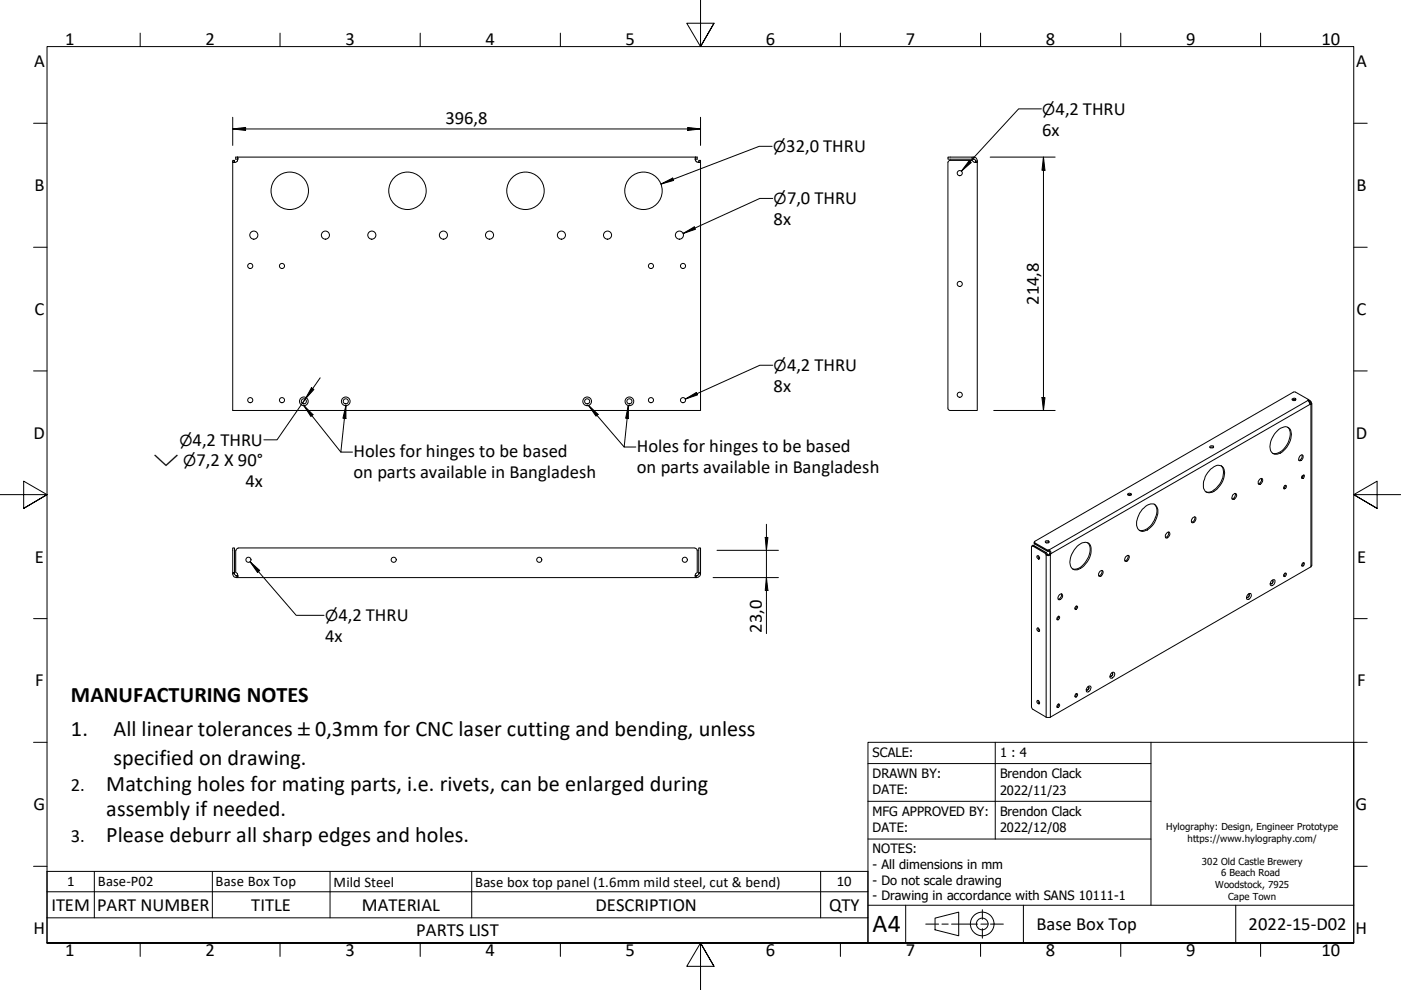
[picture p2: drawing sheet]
<svg xmlns="http://www.w3.org/2000/svg" width="297mm" height="210mm" viewBox="0 0 297 210" stroke-linecap="round" stroke-linejoin="round" font-family="sans-serif">
<!-- layer: Visible (Hylo) -->
<g fill="none" stroke="#000" stroke-width=".21">
<path d="M49.3 34.3a.53 .53 0 0 0 .8 0M49.3 34.3v52.7h99.2v-52.7v.2l-.8-.2M49.3 34h.4v.3h-.4zM49.7 34.3l.1 .2M50.3 34.1l-.2 .2M50.4 33.8h.1M50.4 33.8v-.5l.1 .1-.1 .7M50.4 33.8h-.4v-.5h97.8v.5h-.3M147.4 33.8h.1M147.5 33.8v-.5l-.1 .1 .1 .7M147.5 34.1l.2 .2M148.1 34.3v.2"/>
<path d="M148.1 34h.4v.3h-.4zM201 33.3h5.1v.5h-5.1zM206.1 34h-4.6l-.5 .2v.3v52M206.1 33.3h.3M206.1 33.8h.3M206.1 34l.3 .3M206.4 34.3a.53 .53 0 0 0 .8 0v52.7h-5.7h-.3l-.2-.4M206.4 33.3v.5M206.4 33.8h.3l.1 .3M206.4 33.3a.76 .76 0 0 1 .8 .8M206.8 34.1h.4M206.8 34.1v.2h.4v-.2"/>
<path d="M206.8 34.3v.2M256.5 94.9l.4-.1 .3 .1M256.6 94.6l.7 .1a.43 .43 0 0 1-.4 .3 .43 .43 0 0 1-.4-.3zM256.7 99.5l.3-.3a1.45 1.45 0 0 1 1.7-.5 1.45 1.45 0 0 1 1 1.5 4.7 4.7 0 0 1-3 4.2 1.23 1.23 0 0 1-1.6-1.5 4.6 4.6 0 0 1 1.6-3.4zM258.9 98.7a2.94 2.94 0 0 1 0 3.4 3.7 3.7 0 0 1-2.9 2.3l-.3-.2M270.5 91.7l.3-.4a1.76 1.76 0 0 1 2.8-.3 4.4 4.4 0 0 1-2.8 5.3 1.37 1.37 0 0 1-1.6-1.6l.3-1.3zM273 90.6a2.45 2.45 0 0 1 .2 2.9 3.4 3.4 0 0 1-3.4 2.6M273.9 84.6a.4 .4 0 0 1 .5-.2 .4 .4 0 0 1 .3 .4l-.4 .1zM274 84.8l.3-.1 .4 .1M274.6 84.7v.2M275.7 96.6l.3-.2a.7 .7 0 0 1 .2 .9 .7 .7 0 0 1-.8 .3l-.1-.3zM276 96.4a.93 .93 0 0 1-.6 1.2"/>
<path d="M277.6 85.1l.1 .2M277.7 85.3v.3M277.7 84.9l.2 .3M277.8 85.7l-.4-1 .3 .2-.1 .2-.2-.2v-.2l-2.7-1.5-.4-.1-55 31.7 .1 .3 2.7 1.5v.3l-2.7-1.5-.1-.4M277.8 85.7l.1 .1M277.9 85.2a.3 .3 0 0 1 .2 .3 .3 .3 0 0 1-.2 .3M277.9 85.2l-.2 .1M278.1 85.6v34.3l-.2 .3-55.3 31.9h-.8l-2.9-1.8-.2-.4v-34l.2-.2 2.7 1.6 .3-.1-2.8-1.6-.3 .1M50 116.7v4.7M50.5 116.2h96.8M50.5 116.2l-.4 .3-.1 .2M147.4 116.2l.4 .3v.2"/>
<path d="M147.8 116.7v4.7a.71 .71 0 0 0-.3 1.1v-.5M148.1 116.2h.4v5.2h-.4zM219.9 117.8a.48 .48 0 0 1 .4 .3 .48 .48 0 0 1 0 .5l-.5-.5zM220.1 117.8v.3l.3 .3M221.6 117.3l.2 .3M221.7 115l.2-.1 .5 .1M221.7 114.7l.7 .1a.39 .39 0 0 1-.4 .4 .39 .39 0 0 1-.3-.5zM221.8 117.6a.61 .61 0 0 0 .9 0M221.9 117.2l.2 .3M222.1 117.5l.1 .1 .3-.1M222.1 116.9h.3M222.1 116.6h.3"/>
<path d="M222.1 117.5l-.3 .1M222.4 116.9l.2 .1v.3M222.4 116.6a.66 .66 0 0 1 .4 .8M222.4 116.6v.3M222.5 117.5l.2 .1M222.6 117.3l.2 .1M222.6 117.3l-.1 .2M222.8 117.4l-.1 .2M228.4 115.8a1.97 1.97 0 0 1 2.5-.5 3.9 3.9 0 0 1-1.1 4.7l-.4 .3a1.47 1.47 0 0 1-2.5-.4 4.5 4.5 0 0 1 1.5-4.1zM230.6 115.1a2.45 2.45 0 0 1 .2 2.9 3.8 3.8 0 0 1-3.2 2.7l-.2-.1M238.7 118l.5-.2a.77 .77 0 0 1-.4 1.2h-.3l-.1-.2zM239.1 104.9h.7"/>
<path d="M239.1 104.7l.4-.1 .3 .1a.35 .35 0 0 1-.3 .4 .35 .35 0 0 1-.4-.4zM239.1 117.8a.89 .89 0 0 1-.6 1.1M242.2 108a2.43 2.43 0 0 1 2.7-1 2.25 2.25 0 0 1 .3 2.8 4 4 0 0 1-3 2.9 1.59 1.59 0 0 1-1.2-2.1l.6-1.8zM244.7 106.9a2.38 2.38 0 0 1 .2 2.9 3.6 3.6 0 0 1-3.1 2.7l-.2-.1M247.3 113.1l.5-.3a.75 .75 0 0 1 .1 .8 .75 .75 0 0 1-.7 .5l-.1-.7zM247.8 112.8a1 1 0 0 1-.7 1.2M253 109.7l.3-.1a.72 .72 0 0 1 .2 .7 .72 .72 0 0 1-.6 .5 .62 .62 0 0 1-.3-.5 .62 .62 0 0 1 .4-.6zM253.3 109.6a.89 .89 0 0 1-.6 1.1M261.4 104.9a.46 .46 0 0 1 .8-.1 .46 .46 0 0 1-.2 .7l-.3 .3h-.5v-.3zM261.9 104.6a.89 .89 0 0 1-.7 1.2M267 101.7l.5-.3a.75 .75 0 0 1 .1 .9 .75 .75 0 0 1-.7 .4l-.1-.6zM267.5 101.4a1 1 0 0 1-.7 1.2"/>
<path d="M272.4 103l.1-.1a.4 .4 0 0 1 .2 .5 .4 .4 0 0 1-.5 .3v-.4zM272.5 102.9v.3l-.3 .3M276 101.1v.2M276 100.9l.2 .2M276.1 100.9l.3-.2a.43 .43 0 0 1 .1 .5 .43 .43 0 0 1-.5 .2zM276.1 119.5l.3-.2a.37 .37 0 0 1 .1 .5 .37 .37 0 0 1-.5 .1zM276.4 100.7l-.4 .6M276.4 119.3l-.2 .4-.2 .2M49.3 121.4h.4v-5.2h-.4v5.4M49.3 121.6a.76 .76 0 0 0 .8 .9M49.7 121.4v.2h-.4M49.7 121.6l.4 .4"/>
<path d="M50 121.4a.71 .71 0 0 1 .4 1.1v-.5M50.1 122v.5M50.1 122.5h97.6M50.1 122h.3M50.4 122h.1M147.4 122h.1M147.5 122h.2M147.7 122v.5M148.1 121.6l-.2 .4h-.2M148.1 121.4v.2M148.5 121.4v.2h-.4M148.5 121.6a.87 .87 0 0 1-.8 .9"/>
<path d="M220 133.1a.45 .45 0 0 1 .4 .3 .45 .45 0 0 1-.1 .5l-.4-.3zM220.1 133.1v.3l.3 .4M224.4 130.7v.3l-.3 .3M224.4 130.7a.38 .38 0 0 1 .2 .5 .38 .38 0 0 1-.5 .2v-.4zM224.5 126.2l.5-.3a.7 .7 0 0 1 .2 .8 .7 .7 0 0 1-.8 .4l-.1-.3zM225 125.9a.92 .92 0 0 1-.7 1.1M228.1 128.6l.2-.1a.4 .4 0 0 1 .1 .5 .4 .4 0 0 1-.5 .1zM228.2 128.5v.2l-.3 .4M233.3 121.1l.3-.2a.72 .72 0 0 1 .2 .8 .72 .72 0 0 1-.6 .5 .62 .62 0 0 1-.3-.6 .62 .62 0 0 1 .4-.5zM233.6 120.9a.89 .89 0 0 1-.6 1.2M264.5 126.1a.43 .43 0 0 1 .7-.3 .43 .43 0 0 1 0 .7l-.4 .5h-.4l-.1-.3zM264.7 126a.37 .37 0 0 1 .1 .5 .37 .37 0 0 1-.5 .1"/>
<path d="M264.8 126a.51 .51 0 0 1-.4 .7M269.6 123.2l.6-.3a.78 .78 0 0 1 0 .9 .78 .78 0 0 1-.8 .3l-.1-.3zM269.7 123a.37 .37 0 0 1 .1 .5 .37 .37 0 0 1-.5 .2M269.8 123a.51 .51 0 0 1-.4 .8M272.4 121.6l.2-.1a.4 .4 0 0 1 0 .5 .4 .4 0 0 1-.4 .1zM272.5 121.5v.3l-.3 .3M220 148.5a.45 .45 0 0 1 .4 .3 .45 .45 0 0 1-.1 .5l-.4-.3zM220.1 148.5v.3l.3 .3M224.3 149.3h.1a.36 .36 0 0 1 .2 .5 .36 .36 0 0 1-.5 .1zM224.4 149.3v.3l-.3 .3M228.1 147.1l.1-.1a.36 .36 0 0 1 .2 .5 .36 .36 0 0 1-.5 .2zM228.2 147v.4l-.3 .3"/>
<path d="M230.7 145.6l.4-.1a.77 .77 0 0 1 .1 .8 .77 .77 0 0 1-.8 .4l-.1-.6zM230.7 145.6a.37 .37 0 0 1 .1 .5 .37 .37 0 0 1-.5 .1M230.8 145.6a.51 .51 0 0 1-.4 .7M235.6 142.8a.42 .42 0 0 1 .6-.2 .42 .42 0 0 1 .1 .6l-.5 .5h-.4l-.1-.3zM235.7 142.7a.4 .4 0 0 1 .1 .5 .4 .4 0 0 1-.5 .2M235.8 142.7a.51 .51 0 0 1-.4 .7"/>
<circle cx="203.5" cy="36.7" r=".54"/>
<circle cx="53.1" cy="56.4" r=".54"/>
<circle cx="53.8" cy="49.9" r=".86"/>
<circle cx="59.8" cy="56.4" r=".54"/>
<circle cx="61.4" cy="40.5" r="4"/>
<circle cx="69" cy="49.9" r=".86"/>
<circle cx="78.8" cy="49.9" r=".86"/>
<circle cx="86.4" cy="40.5" r="4"/>
<circle cx="94" cy="49.9" r=".86"/>
<circle cx="103.8" cy="49.9" r=".86"/>
<circle cx="111.4" cy="40.5" r="4"/>
<circle cx="119" cy="49.9" r=".86"/>
<circle cx="128.8" cy="49.9" r=".86"/>
<circle cx="136.4" cy="40.5" r="4"/>
<circle cx="138" cy="56.4" r=".54"/>
<circle cx="144" cy="49.9" r=".86"/>
<circle cx="144.8" cy="56.4" r=".54"/>
<circle cx="203.5" cy="60.2" r=".54"/>
<circle cx="53.1" cy="84.8" r=".54"/>
<circle cx="59.8" cy="84.8" r=".54"/>
<circle cx="64.4" cy="85.1" r=".54"/>
<circle cx="64.4" cy="85.1" r=".92"/>
<circle cx="73.3" cy="85.1" r=".54"/>
<circle cx="73.3" cy="85.1" r=".92"/>
<circle cx="124.5" cy="85.1" r=".54"/>
<circle cx="124.5" cy="85.1" r=".92"/>
<circle cx="133.4" cy="85.1" r=".54"/>
<circle cx="133.4" cy="85.1" r=".92"/>
<circle cx="138" cy="84.8" r=".54"/>
<circle cx="144.8" cy="84.8" r=".54"/>
<circle cx="203.5" cy="83.7" r=".54"/>
<circle cx="52.7" cy="118.7" r=".54"/>
<circle cx="83.5" cy="118.7" r=".54"/>
<circle cx="114.3" cy="118.7" r=".54"/>
<circle cx="145.2" cy="118.7" r=".54"/>
</g>
<!-- layer: Visible Narrow (Hylo) -->
<path d="M277.4 84.9l-55 31.7M277.7 85.3v.1M277.8 85.7l-55 31.7M277.9 85.8v34.4M219.2 115.7l-.2 .1M219.4 115.1v.3M221.8 117.6v34.5M222.7 117.6v34.5" fill="none" stroke="#000" stroke-width=".21"/>
<!-- layer: Symbol (Hylo) -->
<g fill="none" stroke="#000" stroke-width=".21">
<path d="M140.1 39l2.5-1.2 .2 .5zM163.7 31h-2.7l-20.9 8M205.5 34.1l.4 .4-2.1 1.8zM220.8 23.1h-4.8l-12.2 13.2M144.8 49.5l2.4-1.4 .2 .5zM163.8 42.1h-2.7l-16.3 7.4M163.8 77.4h-2.7l-15.8 7.2M64.4 86l2 1.9-.5 .4zM64.4 86l7.9 9.9M64.7 84.6l-6 8.7h-2.8M64.7 84.6l-.6 .9M66 82.2l.5 .4-1.8 2z"/>
<path d="M67.9 80.1l-3.2 4.5M73.3 86v2.7h-.6zM73.3 86l-1 9.9h2.4M124.8 86l2 1.9-.4 .3zM124.8 86l7.5 8.8M133.2 86v2.7h-.5zM133.2 86l-.9 8.8h2.5M145.3 84.6l2.3-1.4 .3 .5zM53 119.1l2.1 1.8-.5 .5zM53 119.1l9.8 11.4h5.9M10 189.1h174v-4.3h-174v9.8M10 194.6v5.3h174v-5.3"/>
<path d="M20 184.8v9.8M45 184.8v9.8M70 184.8v9.8M100 184.8v9.8M174 184.8v9.8M184 189.1v5.5h-174"/>
</g>
<!-- layer: Border (Hylo) -->
<g fill="none" stroke="#000" stroke-width=".21">
<path d="M148.5 -.1v10l-2.9-5h5.8l-2.9 5 2.9-5M29.7 7v2.9M59.4 7v2.9M89.1 7v2.9M118.8 7v2.9M178.2 7v2.9M207.9 7v2.9M237.6 7v2.9M267.3 7v2.9M7.1 26.1h2.9M287 26.1h2.9M7.1 52.4h2.9"/>
<path d="M287 52.4h2.9M7.1 78.6h2.9M287 78.6h2.9M0 104.9h10l-5-2.9v5.8l5-2.9-5 2.9M297 104.9h-10l5-2.9v5.8l-5-2.9 5 2.9M7.1 131.2h2.9M287 131.2h2.9M7.1 157.4h2.9M287 157.4h2.9M7.1 183.7h2.9M10 199.9v-190h277v190h-277h277M29.7 199.9v2.9"/>
<path d="M59.4 199.9v2.9M89.1 199.9v2.9M118.8 199.9v2.9M178.2 199.9v2.9M207.9 199.9v2.9M237.6 199.9v2.9M267.3 199.9v2.9M287 183.7h2.9M151.4 204.9l-2.9-5 2.9 5h-5.8l2.9-5v10"/>
</g>
<!-- layer: Title (Hylo) -->
<g fill="none" stroke="#000" stroke-width=".21">
<path d="M184 157.4h103v42.5h-103zM211 157.4v20.5M244 157.4v34.5M184 177.9h60M184 169.9h60M184 161.9h60M184 191.9h103M192 191.9v8M196.3 195.9h2.7M198.2 194.7l5.1-1.3v5l-5.1-1.3zM199.7 195.9h1.3M201.7 195.9h5.6"/>
<path d="M208 195.9h1.3M208.3 192.9v2M208.3 196.9v2M210 195.9h2.7M217 191.9v8M262 191.9v8"/>
<circle cx="208.2" cy="195.9" r="2.51"/>
<circle cx="208.2" cy="195.9" r="1.24"/>
</g>
<!-- layer: Dimension (Hylo) -->
<g fill="none" stroke="#000" stroke-width=".21">
<path d="M49.3 27.3l2.8-.3v.7zM49.3 27.3h99.2M49.3 24.9v5.9M145.8 27l2.7 .3-2.7 .4zM148.5 24.9v5.9M209.9 33.3h13.8M221.2 33.3l.4 2.8h-.7zM221.2 33.3v53.7M210.7 87h13M220.9 84.3h.7l-.4 2.7zM152 116.7h13M162.2 114h.6l-.3 2.7z"/>
<path d="M162.5 111.2v23.1M151.2 122.5h13.8M162.5 122.5l.3 2.7h-.6z"/>
</g>
<g fill="#000">
<path d="M49.3 27.3l2.8-.3v.7z" fill-rule="evenodd"/>
<path d="M145.8 27l2.7 .3-2.7 .4z" fill-rule="evenodd"/>
<path d="M221.2 33.3l.4 2.8h-.7z" fill-rule="evenodd"/>
<path d="M220.9 84.3h.7l-.4 2.7z" fill-rule="evenodd"/>
<path d="M162.2 114h.6l-.3 2.7z" fill-rule="evenodd"/>
<path d="M162.5 122.5l.3 2.7h-.6z" fill-rule="evenodd"/>
</g>
<!-- layer: Symbol (Hylo) -->
<g fill="#000">
<path d="M140.1 39l2.5-1.2 .2 .5z" fill-rule="evenodd"/>
<path d="M205.5 34.1l.4 .4-2.1 1.8z" fill-rule="evenodd"/>
<path d="M144.8 49.5l2.4-1.4 .2 .5z" fill-rule="evenodd"/>
<path d="M66 82.2l.5 .4-1.8 2z" fill-rule="evenodd"/>
<path d="M64.4 86l2 1.9-.5 .4z" fill-rule="evenodd"/>
<path d="M73.3 86v2.7h-.6z" fill-rule="evenodd"/>
<path d="M124.8 86l2 1.9-.4 .3z" fill-rule="evenodd"/>
<path d="M133.2 86v2.7h-.5z" fill-rule="evenodd"/>
<path d="M145.3 84.6l2.3-1.4 .3 .5z" fill-rule="evenodd"/>
<path d="M53 119.1l2.1 1.8-.5 .5z" fill-rule="evenodd"/>
</g>
<text font-size="5.5" x="185" y="197.6">A4</text>
<g font-size="4.7">
<text x="15" y="148.8">MANUFACTURING NOTES</text>
<text x="15" y="156">1.</text>
<text x="24.1" y="156">All linear tolerances</text>
<text x="66.8" y="156">0,3mm for CNC laser cutting and bending, unless</text>
<text x="22.5" y="167.7">Matching holes for mating parts, i.e. rivets, can be enlarged during</text>
<text x="24.1" y="162.3">specified on drawing.</text>
<text x="22.5" y="173.1">assembly if needed.</text>
<text x="22.5" y="178.5">Please deburr all sharp edges and holes.</text>
</g>
<g font-size="3.9">
<text x="13.8" y="9.5">1</text>
<text x="43.6" y="9.5">2</text>
<text x="73.3" y="9.5">3</text>
<text x="102.9" y="9.5">4</text>
<text x="132.7" y="9.5">5</text>
<text x="162.4" y="9.5">6</text>
<text x="192" y="9.5">7</text>
<text x="221.7" y="9.5">8</text>
<text x="251.5" y="9.5">9</text>
<text x="280.2" y="9.5">10</text>
<text x="7.2" y="14.3">A</text>
<text x="287.5" y="14.3">A</text>
<text x="94.4" y="26.4">396,8</text>
<text x="221" y="28.7">6x</text>
<text x="223.8" y="24.4">4,2 THRU</text>
<text x="166.7" y="32.3">32,0 THRU</text>
<text x="7.3" y="40.5">B</text>
<text x="287.6" y="40.5">B</text>
<text x="164" y="47.7">8x</text>
<text x="166.9" y="43.3">7,0 THRU</text>
<text x="220.3" y="64.7" transform="rotate(-90 220.3 64.7)">214,8</text>
<text x="7.3" y="66.8">C</text>
<text x="287.6" y="66.8">C</text>
<text x="164" y="83.1">8x</text>
<text x="166.9" y="78.7">4,2 THRU</text>
<text x="7.1" y="93">D</text>
<text x="40.8" y="94.5">4,2 THRU</text>
<text x="135" y="95.8">Holes for hinges to be based</text>
<text x="287.5" y="93">D</text>
<text x="41.7" y="98.9">7,2 X 90°</text>
<text x="74.9" y="96.9">Holes for hinges to be based</text>
<text x="74.9" y="101.4">on parts available in Bangladesh</text>
<text x="135" y="100.2">on parts available in Bangladesh</text>
<text x="52.1" y="103.3">4x</text>
<text x="7.4" y="119.3">E</text>
<text x="287.7" y="119.3">E</text>
<text x="71.8" y="131.7">4,2 THRU</text>
<text x="69" y="136.1">4x</text>
<text x="161.5" y="134.1" transform="rotate(-90 161.5 134.1)">23,0</text>
<text x="7.4" y="145.5">F</text>
<text x="287.7" y="145.5">F</text>
<text x="63.2" y="156">±</text>
<text x="15" y="167.7">2.</text>
<text x="7.1" y="171.8">G</text>
<text x="287.4" y="171.8">G</text>
<text x="15" y="178.5">3.</text>
<text x="10.9" y="193.1">ITEM</text>
<text x="20.6" y="193.1">PART NUMBER</text>
<text x="53.3" y="193.1">TITLE</text>
<text x="76.7" y="193.1">MATERIAL</text>
<text x="126.2" y="193.1">DESCRIPTION</text>
<text x="175.8" y="193.1">QTY</text>
<text x="219.8" y="197.1">Base Box Top</text>
<text x="264.7" y="197.2">2022-15-D02</text>
<text x="7.1" y="198">H</text>
<text x="13.8" y="202.8">1</text>
<text x="43.6" y="202.8">2</text>
<text x="73.3" y="202.8">3</text>
<text x="88.3" y="198.5">PARTS LIST</text>
<text x="102.9" y="202.8">4</text>
<text x="132.7" y="202.8">5</text>
<text x="162.4" y="202.8">6</text>
<text x="192" y="202.8">7</text>
<text x="221.7" y="202.8">8</text>
<text x="251.5" y="202.8">9</text>
<text x="280.2" y="202.8">10</text>
<text x="287.4" y="198">H</text>
</g>
<g font-size="3.2">
<text x="221" y="24.4">⌀</text>
<text x="163.9" y="32.3">⌀</text>
<text x="164" y="43.3">⌀</text>
<text x="164" y="78.7">⌀</text>
<text x="38" y="94.5">⌀</text>
<text x="32.5" y="98.9">⌵ ⌀</text>
<text x="69" y="131.7">⌀</text>
</g>
<g font-size="3.1">
<text x="14.2" y="187.9">1</text>
<text x="20.8" y="187.9">Base-P02</text>
<text x="45.7" y="187.9">Base Box Top</text>
<text x="70.7" y="188">Mild Steel</text>
<text x="100.8" y="188">Base box top panel (1.6mm mild steel, cut &amp; bend)</text>
<text x="177.4" y="187.9">10</text>
</g>
<g font-size="2.7">
<text x="185" y="160.4">SCALE:</text>
<text x="212" y="160.4">1 : 4</text>
<text x="185" y="164.9">DRAWN BY:</text>
<text x="212" y="165">Brendon Clack</text>
<text x="185" y="168.4">DATE:</text>
<text x="185" y="172.9">MFG APPROVED BY:</text>
<text x="212" y="173">Brendon Clack</text>
<text x="212" y="168.5">2022/11/23</text>
<text x="185" y="176.4">DATE:</text>
<text x="212" y="176.5">2022/12/08</text>
<text x="185" y="180.9">NOTES:</text>
<text x="185" y="184.2">- All dimensions in mm</text>
<text x="185" y="187.6">- Do not scale drawing</text>
<text x="185" y="190.9">- Drawing in accordance with SANS 10111-1</text>
</g>
<g font-size="2">
<text x="247.3" y="176">Hylography: Design, Engineer Prototype</text>
<text x="251.8" y="178.5">https://www.hylography.com/</text>
<text x="254.8" y="183.4">302 Old Castle Brewery</text>
<text x="258.9" y="185.8">6 Beach Road</text>
<text x="257.6" y="188.3">Woodstock, 7925</text>
<text x="260.4" y="190.8">Cape Town</text>
</g>
</svg>
